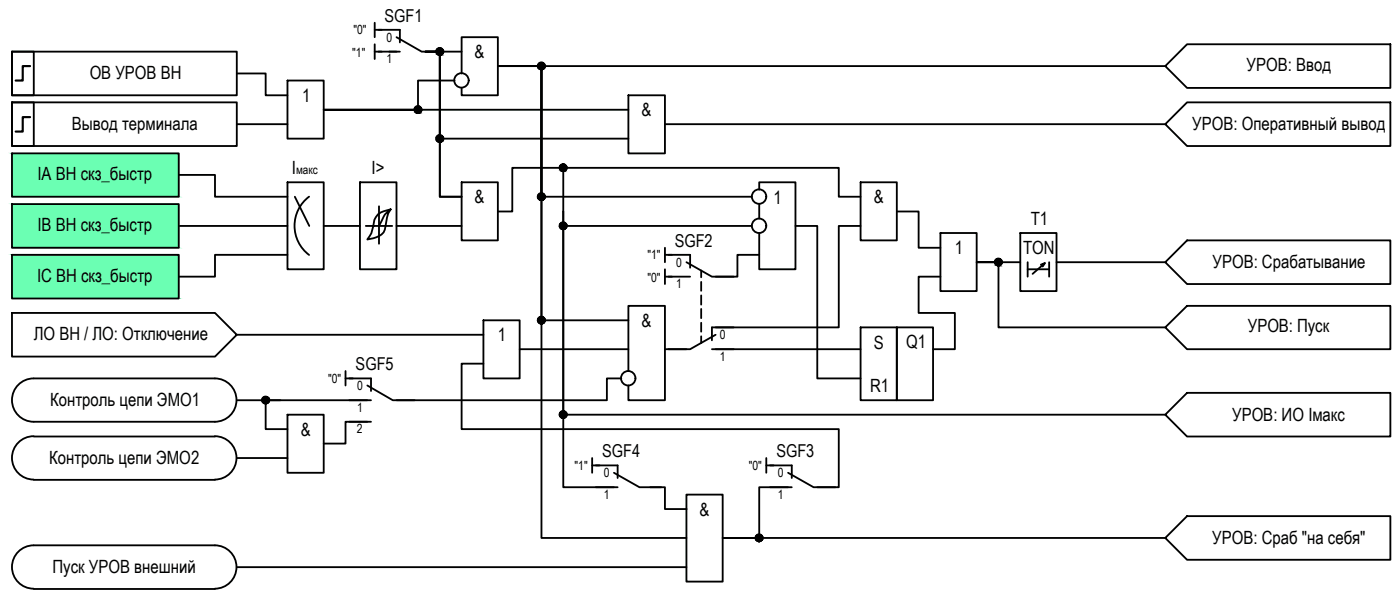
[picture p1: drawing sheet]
<svg xmlns="http://www.w3.org/2000/svg" width="193mm" height="83mm" viewBox="0 0 193 83" stroke-linecap="round" stroke-linejoin="round" font-family="sans-serif">
<!-- layer: 0 -->
<g fill="#000" stroke="#000" stroke-width=".14">
<path d="M57.5 15.6h.2zM57.6 14.6h.1zM60.5 19.6h.2zM60.5 7.6h.2zM60.6 18.6h.1zM60.6 6.6h.1zM74.3 9.4h.7zM74.5 9.6h.3zM74.5 8.6h.2zM74.3 27.4h.7zM74.5 27.6h.3zM74.5 26.6h.2z"/>
<path d="M77.3 31.5h.6zM77.3 23.5h.6zM77.5 31.6h.3zM77.5 23.6h.3zM77.6 30.6h.1zM77.6 22.6h.1zM137.5 36.6h.3zM137.5 35.6h.2zM36.5 55.6h.2zM36.6 54.6h.1zM74.3 43.8h.7zM74.5 44.6h.3z"/>
<path d="M74.5 43.6h.2zM77.3 57.5h.6zM77.5 57.6h.3zM77.6 56.6h.1zM104.5 74.6h.2zM104.6 73.6h.1z"/>
<path d="M57.5 15.6h.2zM57.6 15.6h.1z"/>
<path d="M57.6 14.6h.1zM57.5 14.6h.2z"/>
<path d="M57.5 14.6h.3zM57.5 14.6h.3z"/>
<path d="M57.5 14.6h.3zM57.4 14.6h.4z"/>
<path d="M57.5 15.6h.3zM57.5 15.6h.2z"/>
<path d="M57.4 14.6l.5 .1zM57.4 14.6l.5 .1z"/>
<path d="M57.4 15.6h.4zM57.4 15.6h.4z"/>
<path d="M57.4 14.7h.5zM57.4 14.7h.5z"/>
<path d="M57.4 15.5h.5zM57.4 15.5l.4 .1z"/>
<path d="M57.4 14.7h.6zM57.4 14.7h.6z"/>
<path d="M57.4 15.5h.5zM57.4 15.5h.5z"/>
<path d="M57.3 14.7l.7 .1zM57.3 14.8h.7z"/>
<path d="M57.3 15.5h.7zM57.3 15.5h.6z"/>
<path d="M57.3 14.8h.7zM57.3 14.8h.7z"/>
<path d="M57.3 15.5h.7zM57.3 15.5h.7z"/>
<path d="M57.2 14.8l.8 .1zM57.2 14.8l.8 .1z"/>
<path d="M57.2 14.9h.9zM57.2 14.9h.9z"/>
<path d="M57.2 15.4h.8zM57.2 15.4h.8z"/>
<path d="M57.2 15.4h.8zM57.2 15.4l.8 .1z"/>
<path d="M57.2 14.9h.9zM57.2 14.9h.9h-.9z"/>
<path d="M57.2 14.9l.9 .1zM57.2 14.9l.9 .1z"/>
<path d="M57.2 15.3h.9zM57.2 15.3h.9z"/>
<path d="M57.2 15.3h.9zM57.2 15.3l.8 .1z"/>
<path d="M57.2 15h.9zM57.2 15h.9z"/>
<path d="M57.2 15l.9 .1zM57.2 15l.9 .1z"/>
<path d="M57.2 15.1h.9zM57.2 15.1h.9z"/>
<path d="M57.2 15.1l.9 .1zM57.2 15.1l.9 .1z"/>
<path d="M57.2 15.2h.9zM57.2 15.2h.9z"/>
<path d="M57.2 15.2h.9zM57.2 15.2h.9z"/>
<path d="M57.2 15.2h.9zM57.2 15.2l.9 .1z"/>
<path d="M60.5 19.6h.2zM60.6 19.6h.1z"/>
<path d="M60.5 7.6h.2zM60.6 7.6h.1z"/>
<path d="M60.6 18.6h.1zM60.5 18.6h.2z"/>
<path d="M60.6 6.6h.1zM60.5 6.6h.2z"/>
<path d="M60.5 18.6h.3zM60.5 18.6h.3z"/>
<path d="M60.5 6.6h.3zM60.5 6.6h.3z"/>
<path d="M60.5 18.6l.3 .1zM60.5 18.6l.3 .1z"/>
<path d="M60.5 19.6h.3zM60.5 19.6h.2z"/>
<path d="M60.5 7.6h.3zM60.5 7.6h.3z"/>
<path d="M60.5 7.6h.3zM60.5 7.6h.2z"/>
<path d="M60.5 18.7h.4zM60.4 18.7h.5z"/>
<path d="M60.5 19.6h.3zM60.5 19.6h.3z"/>
<path d="M60.5 6.6h.3zM60.5 6.6h.3z"/>
<path d="M60.5 6.6l.4 .1zM60.4 6.7h.5z"/>
<path d="M60.4 18.7h.5zM60.4 18.7h.5z"/>
<path d="M60.4 19.6h.5zM60.4 19.6h.4z"/>
<path d="M60.4 7.5h.5zM60.4 7.5h.5z"/>
<path d="M60.4 7.5h.5zM60.4 7.5l.4 .1z"/>
<path d="M60.4 18.7h.6zM60.3 18.7h.7z"/>
<path d="M60.4 19.5h.5zM60.4 19.5l.5 .1z"/>
<path d="M60.4 6.7h.5zM60.4 6.7h.5z"/>
<path d="M60.4 6.7h.6zM60.4 6.7h.6z"/>
<path d="M60.3 18.7l.7 .1zM60.3 18.7l.7 .1z"/>
<path d="M60.3 19.5h.7zM60.3 19.5h.6z"/>
<path d="M60.3 6.7l.7 .1zM60.3 6.7l.7 .1z"/>
<path d="M60.3 7.5h.7zM60.3 7.5h.6z"/>
<path d="M60.3 18.8h.7zM60.3 18.8h.7z"/>
<path d="M60.3 19.5h.7zM60.3 19.5h.7z"/>
<path d="M60.3 6.8h.7zM60.3 6.8h.7z"/>
<path d="M60.3 7.5h.7zM60.3 7.5h.7z"/>
<path d="M60.2 18.8h.8zM60.2 18.8h.8z"/>
<path d="M60.2 18.8l.9 .1zM60.2 18.8l.9 .1z"/>
<path d="M60.2 19.4h.8zM60.2 19.4h.8z"/>
<path d="M60.2 19.4h.8zM60.2 19.4l.8 .1z"/>
<path d="M60.2 6.8l.8 .1zM60.2 6.8l.8 .1z"/>
<path d="M60.2 6.9h.9zM60.2 6.9h.9z"/>
<path d="M60.2 7.4h.8zM60.2 7.4h.8z"/>
<path d="M60.2 7.4h.8zM60.2 7.4l.8 .1z"/>
<path d="M60.2 18.9h.9zM60.2 18.9h.9z"/>
<path d="M60.2 18.9l.9 .1zM60.2 18.9l.9 .1z"/>
<path d="M60.2 19.3h.9zM60.2 19.3h.9z"/>
<path d="M60.2 19.3h.9zM60.2 19.3l.8 .1z"/>
<path d="M60.2 6.9h.9zM60.2 6.9h.9z"/>
<path d="M60.2 6.9l.9 .1zM60.2 6.9l.9 .1z"/>
<path d="M60.2 7.3h.9zM60.2 7.3h.9z"/>
<path d="M60.2 7.3h.9zM60.2 7.3l.8 .1z"/>
<path d="M60.2 19h.9zM60.2 19h.9z"/>
<path d="M60.2 19l.9 .1zM60.2 19l.9 .1z"/>
<path d="M60.2 19.1h.9zM60.2 19.1h.9z"/>
<path d="M60.2 19.1h.9zM60.2 19.1h.9z"/>
<path d="M60.2 19.1l.9 .1v-.1zM60.2 19.1l.9 .1h-.9z"/>
<path d="M60.2 19.2l.9 .1zM60.2 19.2l.9 .1z"/>
<path d="M60.2 19.3h.9zM60.2 19.3h.9z"/>
<path d="M60.2 7h.9zM60.2 7h.9z"/>
<path d="M60.2 7l.9 .1zM60.2 7l.9 .1z"/>
<path d="M60.2 7.1h.9zM60.2 7.1h.9z"/>
<path d="M60.2 7.1l.9 .1zM60.2 7.1l.9 .1z"/>
<path d="M60.2 7.2h.9zM60.2 7.2h.9z"/>
<path d="M60.2 7.2h.9zM60.2 7.2h.9z"/>
<path d="M60.2 7.2h.9zM60.2 7.2l.9 .1z"/>
<path d="M74.5 8.6h.3zM74.5 8.6h.3z"/>
<path d="M74.5 9.6h.2zM74.5 9.6h.2z"/>
<path d="M74.5 8.6h.3zM74.5 8.6h.3z"/>
<path d="M74.5 8.6h.3zM74.4 8.6h.4z"/>
<path d="M74.5 9.6h.3zM74.5 9.6h.3z"/>
<path d="M74.4 8.6l.5 .1zM74.4 8.6l.5 .1z"/>
<path d="M74.4 9.6h.4zM74.4 9.6h.4z"/>
<path d="M74.4 8.7h.5zM74.4 8.7h.5z"/>
<path d="M74.4 9.5h.5zM74.4 9.5l.4 .1z"/>
<path d="M74.3 8.7h.7zM74.3 8.7h.7z"/>
<path d="M74.3 9.5h.6zM74.3 9.5h.6z"/>
<path d="M74.3 8.7l.7 .1zM74.3 8.7l.7 .1z"/>
<path d="M74.3 9.5h.7zM74.3 9.5h.6z"/>
<path d="M74.3 8.8h.7zM74.3 8.8h.7z"/>
<path d="M74.3 8.8h.8zM74.3 8.8h.8z"/>
<path d="M74.3 9.4h.7zM74.3 9.4l.7 .1z"/>
<path d="M74.2 8.8l.9 .1zM74.2 8.8l.9 .1z"/>
<path d="M74.2 8.9h.9zM74.2 8.9h.9z"/>
<path d="M74.2 9.4h.9zM74.2 9.4h.9z"/>
<path d="M74.2 9.4h.9zM74.2 9.4h.8zM74.3 9.4h.7z"/>
<path d="M74.2 8.9l.9 .1zM74.2 8.9l.9 .1z"/>
<path d="M74.2 9h.9zM74.2 9h.9z"/>
<path d="M74.2 9.3h.9zM74.2 9.3h.9z"/>
<path d="M74.2 9.3h.9zM74.2 9.3l.9 .1z"/>
<path d="M74.1 9l1 .1zM74.1 9l1 .1z"/>
<path d="M74.1 9.1h1zM74.1 9.1h1z"/>
<path d="M74.1 9.1h1zM74.1 9.1h1z"/>
<path d="M74.1 9.1l1 .1zM74.1 9.1l1 .1z"/>
<path d="M74.1 9.2l1 .1v-.1zM74.1 9.2l1 .1h-.9z"/>
<path d="M74.5 26.6h.3zM74.5 26.6h.3z"/>
<path d="M74.5 27.6h.2zM74.5 27.6h.2z"/>
<path d="M74.5 26.6h.3zM74.5 26.6h.3z"/>
<path d="M74.5 26.6l.3 .1zM74.5 26.6l.3 .1z"/>
<path d="M74.5 27.6h.3zM74.5 27.6h.3z"/>
<path d="M74.4 26.7h.5zM74.4 26.7h.5z"/>
<path d="M74.4 27.6h.4zM74.4 27.6h.4z"/>
<path d="M74.4 26.7h.5zM74.4 26.7h.5z"/>
<path d="M74.4 27.6h.5zM74.4 27.6h.4z"/>
<path d="M74.3 26.7h.7zM74.3 26.7h.7z"/>
<path d="M74.3 27.5h.6zM74.3 27.5l.6 .1z"/>
<path d="M74.3 26.7l.7 .1zM74.3 26.7l.7 .1z"/>
<path d="M74.3 27.5h.7zM74.3 27.5h.6z"/>
<path d="M74.3 26.8h.7zM74.3 26.8h.7z"/>
<path d="M74.3 26.8h.8zM74.3 26.8h.8z"/>
<path d="M74.3 27.4h.7zM74.3 27.4l.7 .1z"/>
<path d="M74.2 26.8l.9 .1zM74.2 26.8l.9 .1z"/>
<path d="M74.2 26.9h.9zM74.2 26.9h.9z"/>
<path d="M74.2 27.3l.9 .1zM74.2 27.3l.9 .1z"/>
<path d="M74.2 27.4h.9zM74.2 27.4h.8zM74.3 27.4h.7z"/>
<path d="M74.2 26.9l.9 .1zM74.2 26.9l.9 .1z"/>
<path d="M74.2 27h.9zM74.2 27h.9z"/>
<path d="M74.2 27.3h.9zM74.2 27.3h.9z"/>
<path d="M74.2 27.3h.9zM74.2 27.3h.9z"/>
<path d="M74.1 27l1 .1zM74.1 27l1 .1z"/>
<path d="M74.1 27.1h1zM74.1 27.1h1z"/>
<path d="M74.1 27.1h1zM74.1 27.1h1z"/>
<path d="M74.1 27.1l1 .1v-.1zM74.1 27.1l1 .1h-1z"/>
<path d="M74.1 27.2h1zM74.1 27.2l1 .1z"/>
<path d="M77.5 31.6h.2zM77.6 31.6h.1z"/>
<path d="M77.5 23.6h.2zM77.6 23.6h.1z"/>
<path d="M77.6 30.6h.2zM77.5 30.6h.3z"/>
<path d="M77.6 22.6h.2zM77.5 22.6h.3z"/>
<path d="M77.5 30.6h.3zM77.5 30.6h.3z"/>
<path d="M77.5 22.6h.3zM77.5 22.6h.3z"/>
<path d="M77.5 30.6h.4zM77.4 30.6h.5z"/>
<path d="M77.5 31.6h.3zM77.5 31.6h.3z"/>
<path d="M77.5 22.6h.4zM77.4 22.6h.5z"/>
<path d="M77.5 23.6h.3zM77.5 23.6h.3z"/>
<path d="M77.4 30.6l.5 .1zM77.4 30.6l.5 .1z"/>
<path d="M77.4 31.6h.5zM77.4 31.6h.4z"/>
<path d="M77.4 22.6l.5 .1zM77.4 22.6l.5 .1z"/>
<path d="M77.4 23.6h.5zM77.4 23.6h.4z"/>
<path d="M77.4 30.7h.5zM77.3 30.7h.6z"/>
<path d="M77.4 31.5h.5zM77.4 31.5l.5 .1z"/>
<path d="M77.4 22.7h.5zM77.3 22.7h.6z"/>
<path d="M77.4 23.5h.5zM77.4 23.5l.5 .1z"/>
<path d="M77.3 30.7h.6zM77.3 30.7h.6z"/>
<path d="M77.3 30.7l.7 .1zM77.3 30.7l.7 .1z"/>
<path d="M77.3 31.5h.6zM77.3 31.5h.6z"/>
<path d="M77.3 22.7h.6zM77.3 22.7h.6z"/>
<path d="M77.3 22.7l.7 .1zM77.3 22.7l.7 .1z"/>
<path d="M77.3 23.5h.6zM77.3 23.5h.6z"/>
<path d="M77.3 31.5h.7zM77.3 31.5h.6zM77.3 31.5h.6z"/>
<path d="M77.3 22.8h.7zM77.3 22.8h.7z"/>
<path d="M77.3 23.5h.7zM77.3 23.5h.6zM77.3 23.5h.6z"/>
<path d="M77.3 30.8h.7zM77.3 30.8h.7z"/>
<path d="M77.3 30.8h.8zM77.3 30.8h.8z"/>
<path d="M77.3 31.4h.7zM77.3 31.4l.7 .1z"/>
<path d="M77.3 22.8h.8zM77.2 22.8h.9z"/>
<path d="M77.3 23.4h.7zM77.3 23.4l.7 .1z"/>
<path d="M77.2 30.8l.9 .1zM77.2 30.8l.9 .1z"/>
<path d="M77.2 30.9h.9zM77.2 30.9h.9z"/>
<path d="M77.2 31.3l.9 .1zM77.2 31.3l.9 .1z"/>
<path d="M77.2 31.4h.9zM77.2 31.4h.8z"/>
<path d="M77.2 22.8l.9 .1zM77.2 22.8l.9 .1z"/>
<path d="M77.2 22.9h.9zM77.2 22.9h.9z"/>
<path d="M77.2 23.3l.9 .1zM77.2 23.3l.9 .1z"/>
<path d="M77.2 23.4h.9zM77.2 23.4h.8z"/>
<path d="M77.2 30.9h.9zM77.2 30.9h.9z"/>
<path d="M77.2 30.9l.9 .1v-.1zM77.2 30.9l.9 .1h-1z"/>
<path d="M77.1 31l1 .1zM77.1 31l1 .1z"/>
<path d="M77.1 31.2h1zM77.1 31.2h1z"/>
<path d="M77.2 31.2l.9 .1zM77.2 31.2l.9 .1z"/>
<path d="M77.2 31.3h.9zM77.2 31.3h.9z"/>
<path d="M77.2 22.9l.9 .1v-.1zM77.2 22.9l.9 .1h-.9z"/>
<path d="M77.2 23h.9zM77.2 23h.9z"/>
<path d="M77.1 23l1 .1zM77.1 23l1 .1z"/>
<path d="M77.1 23.2h1zM77.1 23.2h1z"/>
<path d="M77.2 23.2l.9 .1zM77.2 23.2l.9 .1z"/>
<path d="M77.2 23.3h.9zM77.2 23.3h.9z"/>
<path d="M77.1 31.1h1zM77.1 31.1h1z"/>
<path d="M77.1 31.1l1 .1zM77.1 31.1l1 .1z"/>
<path d="M77.1 31.2h1zM77.1 31.2h1z"/>
<path d="M77.1 23.1h1zM77.1 23.1h1z"/>
<path d="M77.1 23.1l1 .1zM77.1 23.1l1 .1z"/>
<path d="M77.1 23.2h1zM77.1 23.2h1z"/>
<path d="M137.5 35.6h.3zM137.5 35.6h.3z"/>
<path d="M137.5 36.6h.2zM137.5 36.6h.2z"/>
<path d="M137.5 35.6h.3zM137.5 35.6h.3z"/>
<path d="M137.5 35.6h.3zM137.4 35.6h.4z"/>
<path d="M137.5 36.6h.3zM137.5 36.6h.3z"/>
<path d="M137.4 35.6l.5 .1zM137.4 35.6l.5 .1z"/>
<path d="M137.4 36.6h.4zM137.4 36.6h.4z"/>
<path d="M137.4 35.7h.5zM137.3 35.7h.6z"/>
<path d="M137.4 36.5h.5zM137.4 36.5l.4 .1z"/>
<path d="M137.3 35.7h.7zM137.3 35.7h.7z"/>
<path d="M137.3 36.5h.6zM137.3 36.5h.6z"/>
<path d="M137.3 35.7l.7 .1zM137.3 35.7l.7 .1z"/>
<path d="M137.3 36.5h.7zM137.3 36.5h.6z"/>
<path d="M137.3 35.8h.7zM137.3 35.8h.7z"/>
<path d="M137.2 35.8h.8zM137.2 35.8h.8z"/>
<path d="M137.2 36.4h.8zM137.2 36.4h.8z"/>
<path d="M137.3 36.4h.7zM137.3 36.4l.7 .1z"/>
<path d="M137.2 35.8l.8 .1zM137.2 35.8l.8 .1z"/>
<path d="M137.2 35.9h.9zM137.2 35.9h.9z"/>
<path d="M137.2 36.3l.8 .1zM137.2 36.3l.8 .1z"/>
<path d="M137.2 36.4h.8zM137.2 36.4h.8z"/>
<path d="M137.2 35.9l.9 .1v-.1zM137.2 35.9l.9 .1h-.9z"/>
<path d="M137.2 36h.9zM137.2 36h.9z"/>
<path d="M137.2 36.2l.9 .1zM137.2 36.2l.9 .1z"/>
<path d="M137.2 36.3h.9zM137.2 36.3h.8z"/>
<path d="M137.2 36l.9 .1zM137.2 36l.9 .1z"/>
<path d="M137.1 36.1h1zM137.1 36.1h1z"/>
<path d="M137.1 36.1l1 .1zM137.1 36.1l1 .1z"/>
<path d="M137.1 36.2h1zM137.1 36.2h1z"/>
<path d="M137.2 36.2h.9zM137.2 36.2h.9z"/>
<path d="M36.5 55.6h.2zM36.6 55.6h.1z"/>
<path d="M36.6 54.6h.1zM36.5 54.6h.2z"/>
<path d="M36.5 54.6h.3zM36.5 54.6h.3z"/>
<path d="M36.5 54.6l.3 .1zM36.5 54.6l.3 .1z"/>
<path d="M36.5 55.6h.3zM36.5 55.6h.2z"/>
<path d="M36.4 54.7h.5zM36.4 54.7h.5z"/>
<path d="M36.4 55.5h.4zM36.4 55.5l.4 .1z"/>
<path d="M36.4 54.7h.5zM36.4 54.7h.5z"/>
<path d="M36.4 55.5h.5zM36.4 55.5h.4z"/>
<path d="M36.4 54.7h.6zM36.3 54.7h.7z"/>
<path d="M36.4 55.5h.5zM36.4 55.5h.5z"/>
<path d="M36.3 54.7h.7zM36.3 54.7h.7z"/>
<path d="M36.3 55.5h.7zM36.3 55.5h.6z"/>
<path d="M36.3 54.7l.7 .1zM36.3 54.7l.7 .1z"/>
<path d="M36.3 55.5h.7zM36.3 55.5h.7z"/>
<path d="M36.2 54.8h.8zM36.2 54.8h.8z"/>
<path d="M36.2 54.8l.9 .1zM36.2 54.8l.9 .1z"/>
<path d="M36.2 55.4h.8zM36.2 55.4h.8z"/>
<path d="M36.2 55.4h.8zM36.2 55.4l.8 .1z"/>
<path d="M36.2 54.9h.9zM36.2 54.9h.9z"/>
<path d="M36.2 54.9h.9zM36.2 54.9h.9z"/>
<path d="M36.2 55.3h.9zM36.2 55.3h.9z"/>
<path d="M36.2 55.3h.9zM36.2 55.3l.8 .1z"/>
<path d="M36.2 54.9l.9 .1zM36.2 54.9l.9 .1z"/>
<path d="M36.2 55h.9zM36.2 55h.9z"/>
<path d="M36.2 55l.9 .1v-.1zM36.2 55l.9 .1h-.9z"/>
<path d="M36.2 55.1l.9 .1zM36.2 55.1l.9 .1z"/>
<path d="M36.2 55.2h.9zM36.2 55.2h.9z"/>
<path d="M36.2 55.2h.9zM36.2 55.2h.9z"/>
<path d="M36.2 55.2h.9zM36.2 55.2l.9 .1z"/>
<path d="M74.5 44.6h.2zM74.5 44.6h.2z"/>
<path d="M74.5 43.6h.3zM74.5 43.6h.3z"/>
<path d="M74.5 43.6h.3zM74.5 43.6h.3z"/>
<path d="M74.5 43.6h.3zM74.4 43.6h.4z"/>
<path d="M74.5 44.6h.3zM74.5 44.6h.3z"/>
<path d="M74.4 43.6l.5 .1zM74.4 43.6l.5 .1z"/>
<path d="M74.4 44.6h.4zM74.4 44.6h.4z"/>
<path d="M74.4 43.7h.5zM74.3 43.7h.6z"/>
<path d="M74.4 44.5h.5zM74.4 44.5l.4 .1z"/>
<path d="M74.3 43.7h.7zM74.3 43.7h.7z"/>
<path d="M74.3 44.5h.6zM74.3 44.5h.6z"/>
<path d="M74.3 43.7l.7 .1zM74.3 43.7l.7 .1zM74.3 43.8h.7z"/>
<path d="M74.3 44.5h.7zM74.3 44.5h.6z"/>
<path d="M74.3 43.8h.8zM74.3 43.8h.8z"/>
<path d="M74.3 44.4l.7 .1zM74.3 44.4l.7 .1z"/>
<path d="M74.3 44.5h.7zM74.3 44.5h.7z"/>
<path d="M74.2 43.8l.9 .1zM74.2 43.8l.9 .1z"/>
<path d="M74.2 43.9h.9zM74.2 43.9h.9z"/>
<path d="M74.2 44.3l.9 .1zM74.2 44.3l.9 .1z"/>
<path d="M74.2 44.4h.9zM74.2 44.4h.8z"/>
<path d="M74.2 43.9h.9zM74.2 43.9h.9z"/>
<path d="M74.2 43.9l.9 .1v-.1zM74.2 43.9l.9 .1h-1z"/>
<path d="M74.2 44.2l.9 .1zM74.2 44.2l.9 .1z"/>
<path d="M74.2 44.3h.9zM74.2 44.3h.9z"/>
<path d="M74.1 44l1 .1zM74.1 44l1 .1z"/>
<path d="M74.1 44.1h1zM74.1 44.1h1z"/>
<path d="M74.1 44.1l1 .1zM74.1 44.1l1 .1z"/>
<path d="M74.1 44.2h1zM74.1 44.2h1z"/>
<path d="M74.1 44.2h1zM74.1 44.2h1z"/>
<path d="M77.5 57.6h.2zM77.6 57.6h.1z"/>
<path d="M77.6 56.6h.2zM77.5 56.6h.3z"/>
<path d="M77.5 56.6h.3zM77.5 56.6h.3z"/>
<path d="M77.5 56.6h.4zM77.4 56.6h.5z"/>
<path d="M77.5 57.6h.3zM77.5 57.6h.3z"/>
<path d="M77.4 56.6l.5 .1zM77.4 56.6l.5 .1z"/>
<path d="M77.4 57.6h.5zM77.4 57.6h.4z"/>
<path d="M77.4 56.7h.5zM77.3 56.7h.6z"/>
<path d="M77.4 57.5h.5zM77.4 57.5l.5 .1z"/>
<path d="M77.3 56.7h.6zM77.3 56.7h.6z"/>
<path d="M77.3 56.7l.7 .1zM77.3 56.7l.7 .1z"/>
<path d="M77.3 57.5h.6zM77.3 57.5h.6z"/>
<path d="M77.3 57.4h.7zM77.3 57.4l.6 .1zM77.3 57.5h.6z"/>
<path d="M77.3 56.8h.7zM77.3 56.8h.7z"/>
<path d="M77.3 56.8h.8zM77.3 56.8h.8z"/>
<path d="M77.3 57.4h.7zM77.3 57.4h.7z"/>
<path d="M77.2 56.8l.9 .1zM77.2 56.8l.9 .1z"/>
<path d="M77.2 56.9h.9zM77.2 56.9h.9z"/>
<path d="M77.2 57.3l.9 .1zM77.2 57.3l.9 .1z"/>
<path d="M77.2 57.4h.9zM77.2 57.4h.8z"/>
<path d="M77.2 56.9h.9zM77.2 56.9h.9z"/>
<path d="M77.2 56.9l.9 .1v-.1zM77.2 56.9l.9 .1h-1z"/>
<path d="M77.1 57l1 .1zM77.1 57l1 .1z"/>
<path d="M77.1 57.2h1zM77.1 57.2h1z"/>
<path d="M77.2 57.2l.9 .1zM77.2 57.2l.9 .1z"/>
<path d="M77.2 57.3h.9zM77.2 57.3h.9z"/>
<path d="M77.1 57.1h1zM77.1 57.1h1z"/>
<path d="M77.1 57.1l1 .1zM77.1 57.1l1 .1z"/>
<path d="M77.1 57.2h1zM77.1 57.2h1z"/>
<path d="M104.5 74.6h.2zM104.6 74.6h.1z"/>
<path d="M104.6 73.6h.1zM104.5 73.6h.2z"/>
<path d="M104.5 73.6h.3zM104.5 73.6h.3z"/>
<path d="M104.5 73.6l.3 .1zM104.5 73.6l.3 .1z"/>
<path d="M104.5 74.5h.3zM104.5 74.5l.2 .1z"/>
<path d="M104.4 73.7h.5zM104.4 73.7h.5z"/>
<path d="M104.4 74.5h.4zM104.4 74.5h.4z"/>
<path d="M104.4 73.7h.5zM104.4 73.7h.5z"/>
<path d="M104.4 74.5h.5zM104.4 74.5h.4z"/>
<path d="M104.4 73.7h.5zM104.3 73.7h.6z"/>
<path d="M104.4 74.5h.5zM104.4 74.5h.5z"/>
<path d="M104.3 73.7h.7zM104.3 73.7h.7z"/>
<path d="M104.3 74.5h.6zM104.3 74.5h.6z"/>
<path d="M104.3 73.7l.7 .1zM104.3 73.7l.7 .1z"/>
<path d="M104.3 74.4h.7zM104.3 74.4l.6 .1z"/>
<path d="M104.2 73.8h.9zM104.2 73.8h.9z"/>
<path d="M104.2 74.4h.8zM104.2 74.4h.8z"/>
<path d="M104.2 73.8l.9 .1zM104.2 73.8l.9 .1z"/>
<path d="M104.2 73.9h.9zM104.2 73.9h.9z"/>
<path d="M104.2 74.3l.9 .1zM104.2 74.3l.9 .1z"/>
<path d="M104.2 74.4h.9zM104.2 74.4h.8z"/>
<path d="M104.2 73.9l.9 .1zM104.2 73.9l.9 .1z"/>
<path d="M104.1 74h1zM104.1 74h1z"/>
<path d="M104.1 74h1zM104.1 74h1z"/>
<path d="M104.1 74l1 .1zM104.1 74l1 .1z"/>
<path d="M104.1 74.1h1zM104.1 74.1h1z"/>
<path d="M104.1 74.1l1 .1zM104.1 74.1l1 .1z"/>
<path d="M104.1 74.2l1 .1v-.1zM104.1 74.2l1 .1h-1z"/>
<path d="M104.1 74.3h1zM104.1 74.3h1z"/>
<path d="M104.2 74.3h.9zM104.2 74.3h.9z"/>
</g>
<g fill="none" stroke="#000" stroke-width=".25">
<path d="M1.7 7.1h3v6h-3zM1.7 7.1h30.9v6h-30.9zM1.7 14.1h30.9v6h-30.9zM1.7 14.1h3v6h-3zM32.6 10.1h4v3h3M32.6 17.1h7M39.6 11.1h5v8h-5zM51.6 3.1v2M51.6 6.1v2M51.6 4.1h1M51.6 7.1h1M53.6 7.1h1.1"/>
<path d="M58.6 7.1h2v20h3M58.6 7.1h2v12h26M58.6 7.1h5M62.7 11.1h-5.1v4h-13h42M63.6 10.1v-5h5v8h-5v-1M86.6 13.1h5.1v8h-5.1zM91.7 17.1h68.9M160.6 9.1h-92h6v65h20M1.7 21.1h22.9v6h-22.9zM1.7 28.1h22.9v6h-22.9zM1.7 35.1h22.9v6h-22.9zM24.6 24.1h5v3h10"/>
<path d="M24.6 31.1h15M39.6 25.1h5v12h-5zM39.6 35.1h-10v3h-5M40.6 27.1l2 4M42.6 27.1a5 5 0 0 0 0 8M44.6 31.1h5M49.6 25.1h5.1v12h-5.1zM52.2 28.4v5.2M52.2 31.1h1.9M53.8 28.8a6.1 6.1 0 0 0-.8 2.8 2.63 2.63 0 0 1-2.4 1.4 5.4 5.4 0 0 0 1-2.7 1.85 1.85 0 0 1 1.3-1.2l.9-.3a2.83 2.83 0 0 0-1.2 1.7l-.4 .6h-1.8M54.7 31.1h8.9M63.6 25.1h5v8h-5z"/>
<path d="M77.6 29.1v28h83M77.6 29.1v38h7M77.6 23.1h-7v6h-2M77.6 31.1h26M91.7 34.1v2M91.7 37.1v2M91.7 35.1h.9M91.7 38.1h.9M96.6 37.3v.9M96.6 38.8v1.2M103.6 27.1h-29v-18h-6h6v35h12M104.6 26.1v-1h5v12h-5v-5"/>
<path d="M104.6 35.1h-3v3h-3M104.6 28.1v2M109.6 31.1h3v21h6M118.6 25.1h5v8h-5zM118.6 27.1h-3v-4h-38v6M118.6 31.1h-3v14h-17M123.6 29.1h3v5h3M129.6 32.1h5v8h-5zM129.6 38.1h-3v5h5v5h-3M140.6 32.1h5v8h-5zM140.6 36.1h-6h3v9h23M141.6 36.1v2"/>
<path d="M141.6 37.1h3M143.5 36.4l.5-.2-1.7 1.5M144 36.2l-.3 .5M144.6 36.1v2M145.6 36.1h15M32.6 46.1h34M32.6 55.1h18M38.7 55.1h-2.1v4h3M39.6 57.1h5v8h-5zM47.6 52.1h1M47.6 51.1v2M48.1 58.1h3"/>
<path d="M50.6 58.1h-3v3h-3M66.6 44.1h5v8h-5zM66.6 50.1h-3v9h52v8h-3M71.6 48.1h15M85.6 52.1h-1.9v3h-29M86.6 51.1v-9h5.1v13h-5.1v-2M91.7 48.1h2.9M96.6 40.7v1.3M96.6 42.5v1.3M96.6 44.5v1.2M96.6 46.3v.9M98.6 48.1h20"/>
<path d="M118.6 45.1h5v10h-5zM123.6 45.1h5v10h-5zM32.6 78.1h62M32.6 63.1h7M81.6 64.1h1M81.6 63.1v2M89.6 67.1h2.1v3h2.9M94.6 68.1h5v12h-5zM105.6 64.1h1M105.6 63.1v2M108.6 67.1h-4v7h-5h61"/>
<circle cx="57.6" cy="15.1" r=".49"/>
<circle cx="60.6" cy="7.1" r=".49"/>
<circle cx="60.6" cy="19.1" r=".49"/>
<circle cx="63.6" cy="11.1" r=".99"/>
<circle cx="74.6" cy="9.1" r=".49"/>
<circle cx="74.6" cy="27.1" r=".49"/>
<circle cx="77.6" cy="23.1" r=".49"/>
<circle cx="77.6" cy="31.1" r=".49"/>
<circle cx="104.6" cy="31.1" r=".99"/>
<circle cx="104.6" cy="27.1" r=".99"/>
<circle cx="137.6" cy="36.1" r=".49"/>
<circle cx="36.6" cy="55.1" r=".49"/>
<circle cx="74.6" cy="44.1" r=".49"/>
<circle cx="77.6" cy="57.1" r=".49"/>
<circle cx="86.6" cy="52.1" r=".99"/>
<circle cx="104.6" cy="74.1" r=".49"/>
</g>
<g fill="none" stroke="#000" stroke-width=".25">
<path d="M52.2 4.1h2.9v1.7M52.2 7.1h2.9M54.7 5.1l3.4 2h3M92.1 35.1h3v1.8M92.1 38.1h3M94.6 36.1l3.5 2h3M48.1 52.1h3v1.7M48.1 55.1h3M50.6 53.1l3.5 2h3.1M98.1 48.1h3M98.6 46.1l-3.5 2h-3M101.1 45.1h-3v1.8"/>
<path d="M82.1 67.1h3M82.1 64.1h3v1.7M84.6 65.1l3.5 2h3M106.1 64.1h3v1.7M106.1 67.1h3M108.6 65.1l3.5 2h3"/>
</g>
<!-- layer: TEXT -->
<g fill="none" stroke="#000" stroke-width=".25">
<path d="M160.6 9.1l3-3h28v6h-28zM160.6 17.1l3-3h28v6h-28zM163.6 33.1h28v6h-28l-3-3zM1.7 43.1h27.9l3 3-3 3h-27.9zM29.6 52.1a2.98 2.98 0 0 1 3 3 2.98 2.98 0 0 1-3 3M29.6 52.1h-25a2.98 2.98 0 0 0-2.9 3 2.98 2.98 0 0 0 2.9 3h25M160.6 45.1l3-3h28v6h-28zM163.6 54.1h28v6h-28l-3-3zM4.6 60.1a2.98 2.98 0 0 0-2.9 3 2.98 2.98 0 0 0 2.9 2.9M4.7 60.1h24.9M4.7 66.1h24.9M29.6 75.1a2.98 2.98 0 0 1 3 3 2.98 2.98 0 0 1-3 3"/>
<path d="M29.6 60.1a2.98 2.98 0 0 1 3 3 2.98 2.98 0 0 1-3 2.9M29.6 75.1h-25a2.98 2.98 0 0 0-2.9 3 2.98 2.98 0 0 0 2.9 3M160.6 74.1l3-3h28v6h-28zM4.7 81.1h24.9"/>
</g>
<!-- layer: 0 -->
<path d="M4.1 9.1h-1v2h-.9M4.1 16.1h-1v2h-.9" fill="none" stroke="#000" stroke-width=".3"/>
<g fill="#6bffb3" stroke="#6bffb3" stroke-width=".14">
<path d="M1.7 21.1l22.9 6v-6zM1.7 21.1l22.9 6h-22.9z"/>
<path d="M1.7 28.1l22.9 6v-6zM1.7 28.1l22.9 6h-22.9z"/>
<path d="M1.7 35.1l22.9 6v-6zM1.7 35.1l22.9 6h-22.9z"/>
</g>
<g font-size="2.5">
<text x="12.4" y="10.9">ОВ УРОВ ВН</text>
<text x="65.4" y="8">&amp;</text>
<text x="171.8" y="9.8">УРОВ: Ввод</text>
<text x="9.9" y="17.9">Вывод терминала</text>
<text x="41.7" y="14">1</text>
<text x="88.4" y="16">&amp;</text>
<text x="164.3" y="17.9">УРОВ: Оперативный вывод</text>
<text x="40.2" y="23.9">I</text>
<text x="51.2" y="23.9">I&gt;</text>
<text x="5.2" y="24.8">IA ВН скз_быстр</text>
<text x="65.4" y="28">&amp;</text>
<text x="106.6" y="28">1</text>
<text x="120.4" y="28">&amp;</text>
<text x="5.2" y="31.8">IB ВН скз_быстр</text>
<text x="131.6" y="35">1</text>
<text x="141" y="35">TON</text>
<text x="142.1" y="31">T1</text>
<text x="5.1" y="38.8">IC ВН скз_быстр</text>
<text x="167.1" y="36.9">УРОВ: Срабатывание</text>
<text x="4.7" y="46.9">ЛО ВН / ЛО: Отключение</text>
<text x="68.6" y="47">1</text>
<text x="88.4" y="45">&amp;</text>
<text x="124.9" y="48">Q1</text>
<text x="172" y="45.8">УРОВ: Пуск</text>
<text x="120.4" y="48">S</text>
<text x="6.9" y="55.9">Контроль цепи ЭМО1</text>
<text x="41.4" y="60">&amp;</text>
<text x="119.9" y="54">R1</text>
<text x="169.8" y="58">УРОВ: ИО Iмакс</text>
<text x="6.8" y="63.9">Контроль цепи ЭМО2</text>
<text x="96.4" y="71">&amp;</text>
<text x="167.1" y="74.9">УРОВ: Сраб &quot;на себя&quot;</text>
<text x="7.2" y="78.9">Пуск УРОВ внешний</text>
</g>
<g font-size="2.4">
<text x="53" y="3">SGF1</text>
<text x="93" y="34">SGF2</text>
<text x="49" y="51">SGF5</text>
<text x="83" y="63">SGF4</text>
<text x="107" y="63">SGF3</text>
</g>
<g font-size="1.7">
<text x="48.7" y="4.7">&quot;0&quot;</text>
<text x="53.3" y="5.8">0</text>
<text x="48.6" y="7.9">&quot;1&quot;</text>
<text x="53.3" y="8.7">1</text>
<text x="40.8" y="23.9">макс</text>
<text x="89.2" y="35.7">&quot;1&quot;</text>
<text x="89.2" y="38.9">&quot;0&quot;</text>
<text x="93.2" y="36.7">0</text>
<text x="93.2" y="39.7">1</text>
<text x="99.2" y="46.7">0</text>
<text x="45.2" y="52.7">&quot;0&quot;</text>
<text x="49.2" y="53.7">0</text>
<text x="99.2" y="49.7">1</text>
<text x="49.2" y="59.7">2</text>
<text x="49.2" y="56.7">1</text>
<text x="79.2" y="64.7">&quot;1&quot;</text>
<text x="83.2" y="65.7">0</text>
<text x="103.2" y="64.7">&quot;0&quot;</text>
<text x="107.2" y="65.7">0</text>
<text x="83.2" y="68.7">1</text>
<text x="107.2" y="68.7">1</text>
</g>
</svg>
